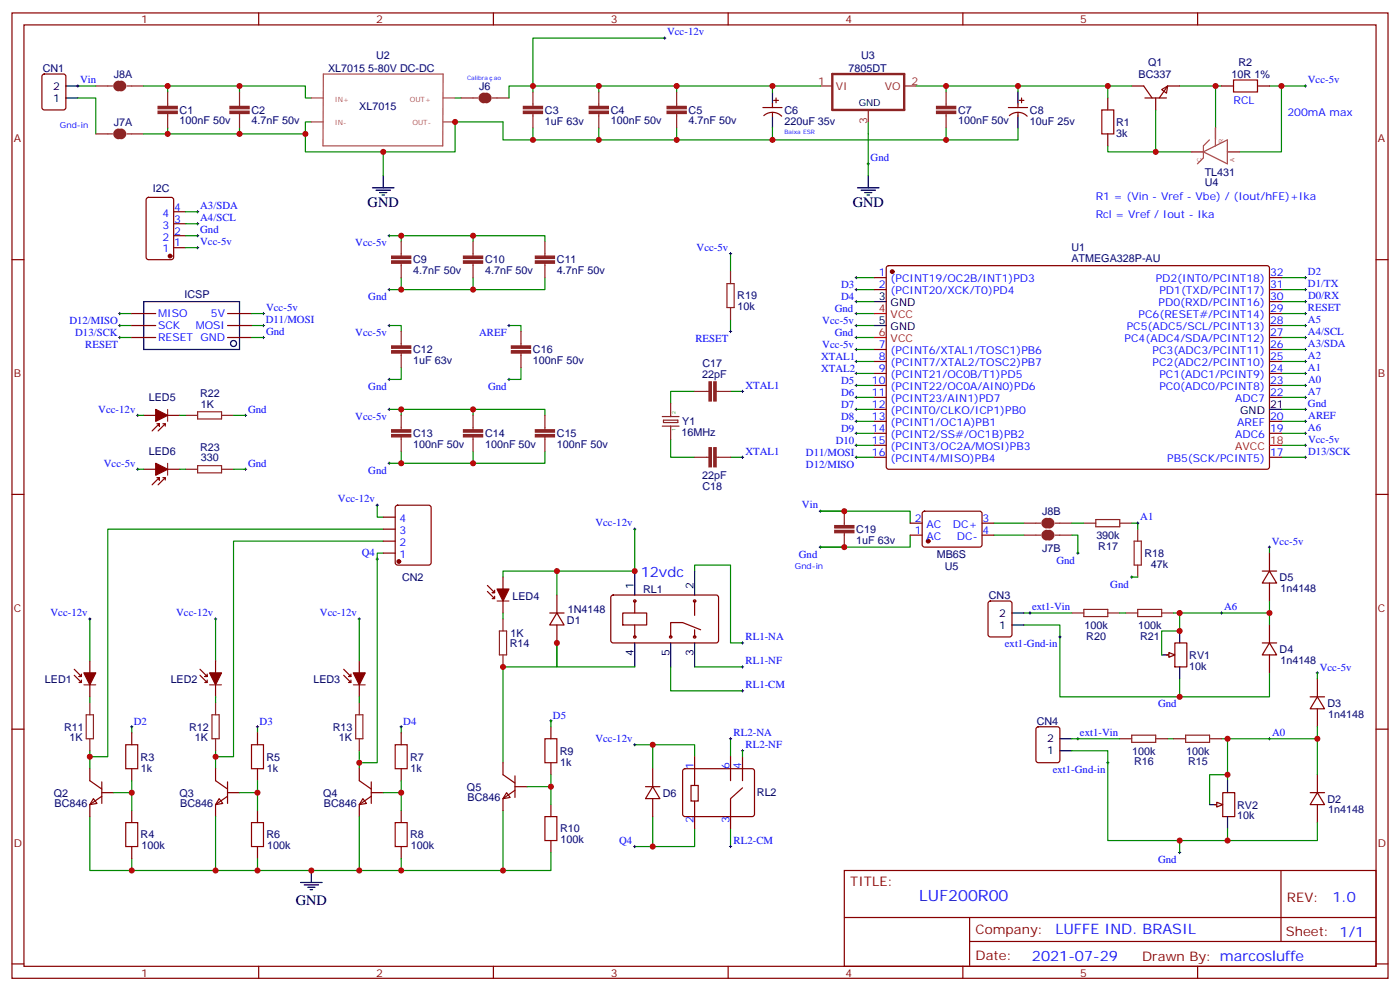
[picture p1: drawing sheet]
<svg xmlns="http://www.w3.org/2000/svg" width="412mm" height="292mm" viewBox="0 0 412 292" stroke-linecap="round" stroke-linejoin="round" font-family="sans-serif">
<g fill="none" stroke="#870000" stroke-width=".35">
<path d="M3.5 3.8h405.4v284.3h-405.4zM7.1 7.3h398.2v277.3h-398.2zM76.2 3.8v3.5M145.3 3.8v3.5M214.5 3.8v3.5M283.6 3.8v3.5M352.8 3.8v3.5M12.6 22l.5-.2h5.6l.6 .4 .1 9.5-.5 .6-5.8 .1-.7-.5-.1-9.4zM224.7 31.7h5.7M225 34.1a3.8 3.8 0 0 1 5.2 .1M227.5 30.6v1.1M227.5 33.1v1"/>
<path d="M227.9 29.6h1.4M228.6 28.9v1.4M297 31.7h5.7M297.3 34.1a3.8 3.8 0 0 1 5.3 .1M299.9 30.6v1.1M299.9 33.1v1M300.2 29.6h1.4M300.9 28.9v1.4M326.3 28.9v3.5M326.3 39.4v3.6M333.4 25.3h3.5l2.5 3.6M337.3 28.9h6.3"/>
<path d="M340.4 28.9v3.5M342.2 26.4l1.8-1.1-.4 2.1zM347.5 25.3h-3.5l-2.5 3.6M359.8 25.3h3.6M370.4 25.3h3.5M3.5 76.5h3.6M261.3 78.5l.5-.3 111.7 .1 .4 .7v58.8l-.7 .4h-111.7l-.4-.7v-58.5zM405.3 76.5h3.6M38.8 99.4h7.1M38.8 95.9h7.1M38.8 92.4h7.1M67 99.4h7.1"/>
<path d="M67 95.9h7.1M67 92.4h7.1M257.5 81.8h3.6M257.5 85.3h3.6M373.9 81.8h3.6M373.9 85.3h3.6M373.9 99.4h3.6M373.9 95.9h3.6M373.9 92.4h3.6M373.9 88.8h3.6M257.5 102.9h3.6M257.5 106.5h3.6"/>
<path d="M257.5 110h3.6M257.5 113.5h3.6M257.5 117.1h3.6M373.9 102.9h3.6M373.9 106.5h3.6M373.9 110h3.6M373.9 113.5h3.6M373.9 117.1h3.6M257.5 120.6h3.6M257.5 124.1h3.6M257.5 127.6h3.6M257.5 131.2h3.6"/>
<path d="M257.5 134.7h3.6M373.9 124.1h3.6M373.9 127.6h3.6M373.9 134.7h3.6M3.5 145.6h3.6M268.1 157.6h3.5M268.1 154.1h3.5M271.9 150.8l.4-.2h16.5l.5 .7-.1 9.4-.6 .4h-16.5l-.5-.7v-9.1zM289.3 157.6h3.5M289.3 154.1h3.5M405.3 145.6h3.6M291.3 177.2l.4-.2h5.7l.6 .5 .1 9.4-.5 .7h-5.9l-.6-.5-.1-9.4z"/>
<path d="M343.6 192.9h1.8M346.1 189.4h3.5v7h-3.5zM3.5 214.8h3.6M405.3 214.8h3.6M248.7 256.4h156.6v28.2h-156.6zM377.3 256.4v20.9M248.7 270.2h156.5M285.6 277.3h119.6M285.6 270.2v14.2M3.5 283.9h3.6M76.2 284.6v3.5M145.3 284.6v3.5"/>
<path d="M214.5 284.6v3.5M283.6 284.6v3.5M352.8 284.6v3.5M405.3 283.9h3.6"/>
</g>
<path d="M34.9 24.6a.71 .71 0 0 0-.7 .7 .71 .71 0 0 0 .7 .7M34.9 38.7a.71 .71 0 0 0-.7 .7 .71 .71 0 0 0 .7 .7M35.6 24.6a.71 .71 0 0 1 .7 .7 .71 .71 0 0 1-.7 .7M35.6 38.7a.71 .71 0 0 1 .7 .7 .71 .71 0 0 1-.7 .7M142.5 28.2a.71 .71 0 0 0-.7 .7 .71 .71 0 0 0 .7 .7M143.2 28.2a.71 .71 0 0 1 .7 .7 .71 .71 0 0 1-.7 .7" fill="none" stroke="#8c2424" stroke-width="1.8"/>
<g fill="none" stroke="#8c2424" stroke-width=".35">
<path d="M28.2 25.3h5M28.2 39.4h5M37.4 25.3h4.9M37.4 39.4h4.9M49.4 27.1v4.2M49.4 33.4v4.3M70.6 27.1v4.2M70.6 33.4v4.3M135.8 28.9h5M145 28.9h4.9M157 27.1v4.2M157 33.4v4.3"/>
<path d="M176.4 27.1v4.2M176.4 33.4v4.3M199.3 27.1v4.2M199.3 33.4v4.3M241.7 25.3h3.5M255.8 32.4v3.5M266.3 25.3h3.6M278.7 27.1v4.2M278.7 33.4v4.3M118.2 71.2v4.2M118.2 77.5v4.3M139.3 71.2v4.2"/>
<path d="M139.3 77.5v4.3M160.5 71.2v4.2M160.5 77.5v4.3M118.2 97.6v4.3M153.5 97.6v4.3M214.1 83.5h2.2v7.1h-2.2zM215.2 80v3.5M215.2 90.6v3.5M118.2 104v4.2M153.5 104v4.2M197.6 118.8v3.9M204.6 115.3h4.2"/>
<path d="M211 115.3h4.2M118.2 122.3v4.3M118.2 128.7v4.2M139.3 122.3v4.3M139.3 128.7v4.2M160.5 122.3v4.3M160.5 128.7v4.2M195.1 122.7h4.9M195.1 125.5h4.9M195.4 123.8h4.3v.7h-4.3zM197.6 125.5v3.9M204.6 134.7h4.2"/>
<path d="M211 134.7h4.2M248.7 150.6v4.2M248.7 156.9v4.2"/>
</g>
<g fill="none" stroke="#008700" stroke-width=".35">
<path d="M195.8 11.2h-38.8v15.9M22.9 28.9h5.3v10.5M22.9 25.3h5.3M42.3 39.4h47.7M42.3 25.3h47.7v3.6h1.7M49.4 25.3v1.8M49.4 37.7v1.7M70.6 25.3v1.8M70.6 37.7v1.7M91.7 35.9h-1.7v8.8h44.1v-8.8h14.1v5.3h151.7v-3.5M134.1 28.9h1.7M157 37.7v3.5"/>
<path d="M176.4 37.7v3.5M176.4 25.3v1.8M199.3 37.7v3.5M199.3 25.3v1.8M227.5 37.7v3.5M227.5 25.3v1.8M241.7 25.3h-91.8v3.6M255.8 35.9v15.9M269.9 25.3h63.5M278.7 37.7v3.5M278.7 25.3v1.8M299.9 25.3v1.8"/>
<path d="M326.3 25.3v3.6M340.4 32.4v12.3M347.5 25.3h12.3M358.1 25.3v12.4M373.9 25.3h3.6M384.5 25.3h-7v19.4h-12.4M112.9 44.7v7.1M326.3 43v1.7h24.7M114.7 69.4h3.5v1.8M118.2 69.4h21.1v1.8M139.3 69.4h21.2v1.8M215.2 74.7v5.3"/>
<path d="M35.3 92.4h3.5M35.3 95.9h3.5M35.3 99.4h3.5M74.1 92.4h3.5M74.1 95.9h3.5M74.1 99.4h3.5M114.7 95.9h3.5v1.7M114.7 85.3h3.5M118.2 81.8v3.5h21.1M139.3 81.8v3.5h21.2v-3.5M149.9 95.9h3.6v1.7M215.2 94.1v3.5"/>
<path d="M252.2 85.3h5.3M252.2 81.8h5.3M252.2 88.8h5.3M252.2 92.4h5.3M252.2 95.9h5.3M252.2 99.4h5.3M377.5 85.3h7M377.5 81.8h7M377.5 88.8h7M377.5 92.4h7M377.5 95.9h7M377.5 99.4h7"/>
<path d="M118.2 108.2v3.6h-3.5M153.5 108.2v3.6h-3.6M204.6 115.3h-7v3.5M215.2 115.3h3.5M252.2 102.9h5.3M252.2 106.5h5.3M252.2 110h5.3M252.2 113.5h5.3M252.2 117.1h5.3M377.5 102.9h7M377.5 106.5h7M377.5 110h7"/>
<path d="M377.5 113.5h7M377.5 117.1h7M114.7 120.6h45.8v1.7M118.2 120.6v1.7M118.2 132.9v3.6M139.3 120.6v1.7M139.3 132.9v3.6M160.5 132.9v3.6h-45.8M197.6 129.4v5.3h7M215.2 134.7h3.5M252.2 134.7h5.3M252.2 124.1h5.3"/>
<path d="M252.2 127.6h5.3M252.2 131.2h5.3M252.2 120.6h5.3M377.5 134.7h7M377.5 124.1h7M377.5 127.6h7M377.5 131.2h7M377.5 120.6h7M248.7 150.6h-7h26.4v3.5M268.1 157.6v3.5h-26.4h7M292.8 157.6h8.8M292.8 154.1h8.8"/>
<path d="M373.9 177v3.6h-26.4M373.9 161.1v1.8M301.6 184.1h10.6v21.1h35.3v-5.2M301.6 180.6h14.1M373.9 198.2v7h-26.4M373.9 180.6v3.5"/>
</g>
<g fill="none" stroke="#000" stroke-width=".35">
<path d="M19.4 28.9h3.5M19.4 25.3h3.5M227.5 27.1v3.5M227.5 34.1v3.6M299.9 27.1v3.5M299.9 34.1v3.6M109.7 55.3h6.4M110.8 56h4.2M111.8 56.7h2.1M112.5 57.4h.7M112.9 51.8v3.5M252.6 55.3h6.3"/>
<path d="M253.6 56h4.3M254.7 56.7h2.1M255.4 57.4h.7M255.8 51.8v3.5M42.3 88.8h28.3v14.1h-28.3zM257.5 88.8h3.6M257.5 95.9h3.6M373.9 120.6h3.6M298.1 184.1h3.5M298.1 180.6h3.5M342.2 192.9h3.5M347.5 185.8v3.6"/>
<path d="M347.5 196.4v3.6"/>
<circle cx="68.8" cy="101.2" r=".88"/>
</g>
<g fill="none" stroke="#000" stroke-width=".29">
<path d="M195.4 11.2h.7M195.8 10.9v.7M22.6 25.3h.7M22.9 25v.7M384.2 25.3h.7M384.5 25v.7M255.4 48.3h.7M255.8 47.9v.7M114.3 69.4h.7M114.7 69.1v.7M214.8 74.7h.7M215.2 74.4v.7"/>
<path d="M34.9 92.4h.7M34.9 95.9h.7M34.9 99.4h.7M35.3 92v.7M35.3 95.5v.7M35.3 99.1v.7M77.3 92.4h.7M77.3 95.9h.7M77.3 99.4h.7M77.6 92v.7M77.6 95.5v.7M77.6 99.1v.7"/>
<path d="M114.3 95.9h.7M114.3 85.3h.7M114.7 84.9v.8M114.7 95.5v.7M149.6 95.9h.7M149.9 95.5v.7M214.8 97.6h.7M215.2 97.3v.7M251.9 92.4h.7M251.9 95.9h.7M251.9 99.4h.7M251.9 85.3h.7"/>
<path d="M251.9 81.8h.7M251.9 88.8h.7M252.2 81.4v.7M252.2 84.9v.8M252.2 88.5v.7M252.2 92v.7M252.2 95.5v.7M252.2 99.1v.7M384.2 92.4h.7M384.2 95.9h.7M384.2 99.4h.7M384.2 85.3h.7"/>
<path d="M384.2 81.8h.7M384.2 88.8h.7M384.5 81.4v.7M384.5 84.9v.8M384.5 88.5v.7M384.5 92v.7M384.5 95.5v.7M384.5 99.1v.7M114.3 111.8h.7M114.7 111.4v.7M149.6 111.8h.7M149.9 111.4v.7"/>
<path d="M218.4 115.3h.7M218.7 114.9v.7M251.9 106.5h.7M251.9 102.9h.7M251.9 117.1h.7M251.9 110h.7M251.9 113.5h.7M252.2 102.6v.7M252.2 106.1v.7M252.2 109.6v.7M252.2 113.2v.7M252.2 116.7v.7"/>
<path d="M384.2 106.5h.7M384.2 102.9h.7M384.2 117.1h.7M384.2 110h.7M384.2 113.5h.7M384.5 102.6v.7M384.5 106.1v.7M384.5 109.6v.7M384.5 113.2v.7M384.5 116.7v.7M114.3 120.6h.7M114.3 136.5h.7"/>
<path d="M114.7 120.2v.7M114.7 136.1v.7M218.4 134.7h.7M218.7 134.3v.7M251.9 134.7h.7M251.9 124.1h.7M251.9 131.2h.7M251.9 127.6h.7M251.9 120.6h.7M252.2 120.2v.7M252.2 123.8v.7M252.2 127.3v.7"/>
<path d="M252.2 130.8v.7M252.2 134.3v.7M384.2 134.7h.7M384.2 124.1h.7M384.2 131.2h.7M384.2 127.6h.7M384.2 120.6h.7M384.5 120.2v.7M384.5 123.8v.7M384.5 127.3v.7M384.5 130.8v.7M384.5 134.3v.7"/>
<path d="M241.3 150.6h.7M241.7 150.2v.7M241.3 161.1h.7M241.7 160.8v.7M311.9 187.6h.7M312.2 187.3v.7M347.1 205.2h.7M347.5 204.9v.7"/>
</g>
<path d="M324.6 32.4h3.5v7h-3.5zM363.4 23.6h7v3.5h-7z" fill="none" stroke="#a10000" stroke-width=".35"/>
<path d="M91.7 28.9h3.5M91.7 35.9h3.5M95.2 21.8h35.3l-.1 21.2h-35.3zM130.5 28.9h3.6M130.5 35.9h3.6M358.1 37.7l-.1 5.3M351 44.7h3.5M354.5 44.7l7-3.5v7.1zM356.2 41.2l-1.7 1.8v3.5l-1.8 1.8M361.5 44.7h3.6" fill="none" stroke="#a64a4a" stroke-width=".35"/>
<g fill="#8c2424" stroke="#8c2424" stroke-width=".35">
<path d="M275.9 32.7h5.6v.7h-5.6z"/>
<path d="M275.9 31.3h5.6v.7h-5.6z"/>
<path d="M154.2 32.7h5.6v.7h-5.6z"/>
<path d="M154.2 31.3h5.6v.7h-5.6z"/>
<path d="M196.5 32.7h5.6v.7h-5.6z"/>
<path d="M196.5 31.3h5.6v.7h-5.6z"/>
<path d="M173.6 32.7h5.6v.7h-5.6z"/>
<path d="M173.6 31.3h5.6v.7h-5.6z"/>
<path d="M67.7 32.7h5.7v.7h-5.7z"/>
<path d="M67.7 31.3h5.7v.7h-5.7z"/>
<path d="M46.6 32.7h5.6v.7h-5.6z"/>
<path d="M46.6 31.3h5.6v.7h-5.6z"/>
<path d="M210.3 131.9h.7v5.6h-.7z"/>
<path d="M208.8 131.9h.7v5.6h-.7z"/>
<path d="M210.3 112.5h.7v5.6h-.7z"/>
<path d="M208.8 112.5h.7v5.6h-.7z"/>
<path d="M150.6 103.3h5.7v.7h-5.7z"/>
<path d="M150.6 101.9h5.7v.7h-5.7z"/>
<path d="M157.7 76.8h5.6v.7h-5.6z"/>
<path d="M157.7 75.4h5.6v.7h-5.6z"/>
<path d="M136.5 76.8h5.7v.7h-5.7z"/>
<path d="M136.5 75.4h5.7v.7h-5.7z"/>
<path d="M115.4 76.8h5.6v.7h-5.6z"/>
<path d="M115.4 75.4h5.6v.7h-5.6z"/>
<path d="M157.7 128h5.6v.7h-5.6z"/>
<path d="M157.7 126.6h5.6v.7h-5.6z"/>
<path d="M136.5 128h5.7v.7h-5.7z"/>
<path d="M136.5 126.6h5.7v.7h-5.7z"/>
<path d="M115.4 128h5.6v.7h-5.6z"/>
<path d="M115.4 126.6h5.6v.7h-5.6z"/>
<path d="M115.4 103.3h5.6v.7h-5.6z"/>
<path d="M115.4 101.9h5.6v.7h-5.6z"/>
<path d="M245.9 154.8h5.6v.7h-5.6z"/>
<path d="M245.9 156.2h5.6v.7h-5.6z"/>
</g>
<path d="M245.2 21.8h21.1v10.6h-21.1z" fill="none" stroke="#8c2424" stroke-width=".71"/>
<g fill="#870000" stroke="#870000" stroke-width=".35">
<circle cx="262.8" cy="80" r=".53"/>
<circle cx="273.4" cy="159.4" r=".53"/>
</g>
<path d="M257.5 92.4h3.6M257.5 99.4h3.6M373.9 131.2h3.6" fill="none" stroke="#f00" stroke-width=".35"/>
<path d="M344.3 192.2l1.8 .7-1.8 .7z" fill="#f0f0f0" stroke="#870000" stroke-width=".35"/>
<g fill="none" stroke="#8c2424" stroke-width=".35">
<path d="M319.3 179.5h7v2.1h-7zM335.1 179.5h7.1v2.1h-7.1zM147.1 185.8h2.1v7.1h-2.1zM148.2 182.3v3.5M148.2 192.9v3.5M315.7 180.6h3.6M326.3 180.6h3.5M331.6 180.6h3.5M342.2 180.6h3.5M25.4 210.5h2.1v7.1h-2.1zM26.5 207v3.5M26.5 217.6v3.5"/>
<path d="M62.4 210.5h2.2v7.1h-2.2zM63.5 207v3.5M63.5 217.6v3.5M104.8 210.5h2.1v7.1h-2.1zM105.8 207v3.5M105.8 217.6v3.5M329.8 217.6h3.6M333.4 216.5h7v2.2h-7zM340.4 217.6h3.6M345.7 217.6h3.5M349.2 216.5h7.1v2.2h-7.1zM356.3 217.6h3.5"/>
</g>
<g fill="none" stroke="#008700" stroke-width=".35">
<path d="M111.1 148.8v3.5h1.8M112.9 155.9h-81.2v67h-5.2M112.9 159.4h-44.1v63.5h-5.3M187 155.9v12.3h-23M112.9 162.9h-1.8v61.7h-5.3M148.2 170v-1.8h15.8v7.1M204.6 168.2v-1.8h10.6v23h3.5M26.5 182.3v12.4M63.5 182.3v12.4M105.8 182.3v12.4M148.2 180.6v1.7M187 196.4h-23v-7v7h-15.8v28.2"/>
<path d="M197.6 196.4v7.1h21.1M204.6 196.4h14.1M329.8 180.6h1.8M345.7 180.6h1.8v5.2h-5.3v7.1M26.5 205.2v1.8M38.8 214.1v1.7M63.5 205.2v1.8M75.8 214.1v1.7M105.8 205.2v1.8M118.2 214.1v1.7M162.3 212.3v1.8M187 219.4h5.3"/>
<path d="M215.2 217.6v5.3M344 217.6h1.7M359.8 217.6h1.8v12.3M26.5 221.1v5.3M38.8 229.9v3.6h-5.3M38.8 233.5v5.3M63.5 221.1v5.3M75.8 229.9v3.6h-5.2M75.8 233.5v5.3M105.8 221.1v5.3M118.2 229.9v3.6h-5.3M118.2 233.5v5.3"/>
<path d="M148.2 238.8v17.6M162.3 228.2v3.5h-7.1M162.3 231.7v5.3M204.6 222.9v-3.5h-12.3v7M361.6 228.2h-5.3v8.8M26.5 240.5v15.9h12.3v-3.5M63.5 240.5v15.9M75.8 252.9v3.5M105.8 240.5v15.9M118.2 252.9v3.5M162.3 251.1v5.3h-123.5M187 249.3h5.3"/>
<path d="M192.3 240.5v8.8h12.3v-5.2M215.2 244.1v5.2"/>
</g>
<g fill="none" stroke="#000" stroke-width=".29">
<path d="M110.8 148.8h.7M111.1 148.4v.8M186.6 155.9h.7M187 155.5v.7M110.8 164.7h.7M111.1 164.3v.7M373.6 161.1h.7M373.9 160.8v.7M26.1 182.3h.7M26.5 182v.7M63.1 182.3h.8M63.5 182v.7"/>
<path d="M105.5 182.3h.7M105.8 182v.7M218.4 189.4h.7M218.4 196.4h.7M218.7 189v.7M218.7 196.1v.7M303 180.6h.7M303.4 180.2v.7M359.5 180.6h.7M359.8 180.2v.7M387.7 198.2h.7M388.1 197.8v.7"/>
<path d="M38.5 214.1h.7M38.8 213.7v.7M75.5 214.1h.7M75.8 213.7v.7M117.8 214.1h.7M118.2 213.7v.7M161.9 212.3h.7M162.3 211.9v.8M186.6 219.4h.7M187 219v.7M214.8 217.6h.7M215.2 217.2v.7"/>
<path d="M218.4 203.5h.7M218.7 203.1v.7M317.1 217.6h.8M317.5 217.2v.7M373.6 217.6h.7M373.9 217.2v.7M186.6 249.3h.7M187 249v.7M214.8 249.3h.7M215.2 249v.7"/>
</g>
<g fill="none" stroke="#870000" stroke-width=".35">
<path d="M112.9 159.4h3.5M112.9 155.9h3.5M112.9 152.3h3.5M116.7 149l.4-.2h9.2l.6 .4 .1 16.5-.5 .7h-9.4l-.6-.4-.1-16.5zM112.9 162.9h3.5M164 175.3v5.3M180.2 175.5l.4-.2h30.6l.5 .7-.1 12.9-.6 .5-30.7-.1-.4-.6v-12.7zM187 177v3.6M204.6 177v4.3M371.8 168.2h4.3M373.9 168.2l2.2 3.5h-4.3zM373.9 162.9v5.3"/>
<path d="M373.9 171.7v5.3M161.9 180.6h4.3M164 180.6l2.2 3.5h-4.3zM164 184.1v5.3M183.4 180.6h7.1v3.5h-7.1zM187 184.1v3.5M204.6 185.5v2.1M206.4 185.5l-5.3-2.1h-3.5v4.2M371.8 189.4h4.3M373.9 189.4l2.2 3.5h-4.3zM373.9 184.1v5.3M373.9 192.9v5.3"/>
<path d="M388.1 200v5.2M38.8 215.8v3.6M75.8 215.8v3.6M118.2 215.8v3.6M162.3 214.1v3.5M385.9 205.2h4.3M388.1 205.2l2.1 3.6h-4.3zM388.1 208.8v5.3M26.5 226.4v3.5l3.5 2.5M27.5 235.2l1.1 1.4-2.1 .4zM30 234.5l-3.5 2.5v3.5M30 233.5h3.5"/>
<path d="M30 230.3v6.3M38.8 226.4v3.5M38.8 238.8v3.5M63.5 226.4v3.5l3.5 2.5M64.6 235.2l1 1.4-2.1 .4zM67 233.5h3.6M67 234.5l-3.5 2.5v3.5M67 230.3v6.3M75.8 226.4v3.5M75.8 238.8v3.5M105.8 226.4v3.5l3.6 2.5M106.9 235.2l1 1.4-2.1 .4z"/>
<path d="M109.4 233.5h3.5M109.4 234.5l-3.6 2.5v3.5M109.4 230.3v6.3M118.2 226.4v3.5M118.2 238.8v3.5M148.2 224.6v3.6l3.5 2.4M149.2 233.5l1.1 1.4-2.1 .3zM151.7 231.7h3.5M151.7 232.8l-3.5 2.4v3.6M151.7 228.5v6.4M162.3 224.6v3.6M162.3 237v3.5"/>
<path d="M190.1 231.7h4.3M192.3 231.7l2.1 3.5h-4.3zM192.3 226.4v5.3M192.3 235.2v5.3M201.3 226.6l.5-.2 20 .1 .4 .6v13l-.7 .4h-20l-.4-.7v-12.7zM203.6 231.4h2.1v4.5h-2.1zM204.6 222.9v8.5M204.6 235.9v8.2M215.2 222.9v7M218.7 232.1l-3.5 3.1v8.9M218.7 222.9v7M357.7 237h1.8"/>
<path d="M360.2 233.5h3.5v7h-3.5zM385.9 233.5h4.3M388.1 233.5l2.1 3.5h-4.3zM388.1 228.2v5.3M388.1 237v5.3M38.8 249.3v3.6M75.8 249.3v3.6M118.2 249.3v3.6M162.3 247.6v3.5"/>
<circle cx="187" cy="177" r=".35"/>
<circle cx="204.6" cy="177" r=".35"/>
<circle cx="187" cy="187.6" r=".35"/>
<circle cx="197.6" cy="187.6" r=".35"/>
<circle cx="204.6" cy="187.6" r=".35"/>
</g>
<circle cx="117.5" cy="165.4" r=".53" fill="#870000" stroke="#870000" stroke-width=".35"/>
<g fill="none" stroke="#000" stroke-width=".35">
<path d="M187 168.2v7.1M204.6 168.2v7.1M187 189.4v7M197.6 189.4v7M204.6 189.4v7M356.3 237h3.5M361.6 229.9v3.6M88.5 259.9h6.4M91.7 256.4v3.5M361.6 240.5v3.6M89.6 260.6h4.2M90.7 261.3h2.1"/>
<path d="M91.4 262h.7"/>
</g>
<path d="M37 219.4h3.6v7h-3.6zM74.1 219.4h3.5v7h-3.5zM116.4 219.4h3.5v7h-3.5zM160.5 217.6h3.5v7h-3.5zM37 242.3h3.6v7h-3.6zM74.1 242.3h3.5v7h-3.5zM116.4 242.3h3.5v7h-3.5zM160.5 240.5h3.5v7.1h-3.5z" fill="none" stroke="#a10000" stroke-width=".35"/>
<g fill="#850000" stroke="#850000" stroke-width=".35">
<path d="M24.7 198.2h3.5l-1.7 3.5z"/>
<path d="M61.7 198.2h3.6l-1.8 3.5z"/>
<path d="M104.1 198.2h3.5l-1.8 3.5z"/>
<path d="M146.4 173.5h3.5l-1.7 3.5z"/>
</g>
<g fill="none" stroke="#850000" stroke-width=".35">
<path d="M143.6 174.2l2.1 2.1h-.7M143.6 172.4l2.1 2.2h-.7h.7v-.8M145.7 175.6v.7M148.2 170v3.5M148.2 177v3.6M21.9 198.9l2.1 2.1h-.7M21.9 197.1l2.1 2.1h-.7h.7v-.7M26.5 194.7v3.5M58.9 198.9l2.1 2.1h-.7M58.9 197.1l2.1 2.1h-.7h.7v-.7M63.5 194.7v3.5M101.2 198.9l2.2 2.1h-.7"/>
<path d="M101.2 197.1l2.2 2.1h-.7h.7v-.7M105.8 194.7v3.5M24 200.3v.7M26.5 201.7v3.5M61 200.3v.7M63.5 201.7v3.5M103.4 200.3v.7M105.8 201.7v3.5"/>
</g>
<path d="M146.4 177h3.5M24.7 201.7h3.5M61.7 201.7h3.6M104.1 201.7h3.5" fill="none" stroke="#850000" stroke-width=".29"/>
<path d="M358.4 236.3l1.8 .7-1.8 .7z" fill="#f0f0f0" stroke="#870000" stroke-width=".35"/>
<g fill="none" stroke="#000" stroke-width=".29">
<path d="M57.9 73h.7M57.9 69.4h.7M57.9 62.4h.7M57.9 65.9h.7M58.2 62v.7M58.2 65.5v.8M58.2 69.1v.7M58.2 72.6v.7M40.2 138.2h.7M40.2 122.3h.7M40.6 122v.7M40.6 137.9v.7"/>
<path d="M72 138.2h.7M72 122.3h.7M72.3 122v.7M72.3 137.9v.7M334.8 154.1h.7M335.1 153.7v.7M317.1 162.9h.8M317.5 162.6v.7M333 170h.7M333.4 169.6v.7M218.4 221.1h.7M218.7 220.8v.7"/>
<path d="M326 224.6h.7M326.3 224.3v.7M347.1 251.1h.7M347.5 250.8v.7"/>
</g>
<path d="M43.3 58.3l.4-.2h6.7l.7 .5 .1 17.2-.5 .6-7 .1-.6-.5-.1-17.2zM51.2 73h3.5M51.2 69.4h3.5M51.2 65.9h3.5M51.2 62.4h3.5M305.4 214.3l.5-.2h5.6l.7 .4v9.4l-.5 .7h-5.8l-.7-.4v-9.4z" fill="none" stroke="#870000" stroke-width=".35"/>
<path d="M312.2 217.6h3.5M312.2 221.1h3.5" fill="none" stroke="#000" stroke-width=".35"/>
<g fill="none" stroke="#008700" stroke-width=".35">
<path d="M54.7 62.4h3.5M54.7 65.9h3.5M54.7 69.4h3.5M54.7 73h3.5M40.6 138.2h1.7M40.6 122.3h1.7M52.9 138.2h1.8M52.9 122.3h1.8M68.8 138.2h3.5M68.8 122.3h3.5M315.7 157.6h1.8v5.3M315.7 154.1h3.6"/>
<path d="M333.4 154.1h1.7v1.8M333.4 170h1.7M388.1 198.2v1.8M315.7 217.6h14.1M388.1 214.1v3.5h-26.5M388.1 217.6v10.6M218.7 221.1v1.8M315.7 221.1h10.6v26.5h35.3v-3.5M347.5 247.6v3.5M388.1 242.3v5.3h-26.5"/>
</g>
<path d="M308.3 153.4a.71 .71 0 0 0-.7 .7 .71 .71 0 0 0 .7 .7M308.3 156.9a.71 .71 0 0 0-.7 .7 .71 .71 0 0 0 .7 .7M309 153.4a.71 .71 0 0 1 .7 .7 .71 .71 0 0 1-.7 .7M309 156.9a.71 .71 0 0 1 .7 .7 .71 .71 0 0 1-.7 .7" fill="none" stroke="#8c2424" stroke-width="1.8"/>
<g fill="none" stroke="#8c2424" stroke-width=".35">
<path d="M54.7 122.3h3.5M54.7 138.2h3.5M58.2 121.3h7.1v2.1h-7.1zM58.2 137.2h7.1v2.1h-7.1zM65.3 122.3h3.5M65.3 138.2h3.5M301.6 154.1h5M301.6 157.6h5M310.8 154.1h4.9M310.8 157.6h4.9M319.3 154.1h3.5M322.8 153h7v2.2h-7z"/>
<path d="M329.8 154.1h3.6M334.1 159.4h2.1v7h-2.1zM335.1 155.9v3.5M335.1 166.4v3.6"/>
</g>
<circle cx="50.1" cy="75.4" r=".53" fill="#870000" stroke="#870000" stroke-width=".35"/>
<g fill="#850000" stroke="#850000" stroke-width=".35">
<path d="M45.9 120.6l3.5 1.7-3.5 1.8z"/>
<path d="M45.9 136.5l3.5 1.7-3.5 1.8z"/>
</g>
<path d="M42.3 122.3h3.6M42.3 138.2h3.6M46.2 124.8h.7v.7v-.7l-2.1 2.1M48 124.8h.7M48.7 125.5v-.7l-2.1 2.1M49.4 122.3h3.5M49.4 138.2h3.5M46.2 140.7h.7v.7v-.7l-2.1 2.1M48 140.7h.7M48.7 141.4v-.7l-2.1 2.1" fill="none" stroke="#850000" stroke-width=".35"/>
<path d="M49.4 120.6v3.5M49.4 136.5v3.5" fill="none" stroke="#850000" stroke-width=".29"/>
<g fill="#c00">
<circle cx="134.1" cy="35.9" r=".88"/>
<circle cx="157" cy="25.3" r=".88"/>
<circle cx="326.3" cy="25.3" r=".88"/>
<circle cx="377.5" cy="25.3" r=".88"/>
<circle cx="157" cy="41.2" r=".88"/>
<circle cx="176.4" cy="41.2" r=".88"/>
<circle cx="199.3" cy="41.2" r=".88"/>
<circle cx="227.5" cy="41.2" r=".88"/>
<circle cx="278.7" cy="41.2" r=".88"/>
<circle cx="358.1" cy="25.3" r=".88"/>
<circle cx="340.4" cy="44.7" r=".88"/>
<circle cx="278.7" cy="25.3" r=".88"/>
<circle cx="299.9" cy="25.3" r=".88"/>
<circle cx="227.5" cy="25.3" r=".88"/>
<circle cx="49.4" cy="39.4" r=".88"/>
<circle cx="70.6" cy="39.4" r=".88"/>
<circle cx="90" cy="39.4" r=".88"/>
<circle cx="49.4" cy="25.3" r=".88"/>
<circle cx="70.6" cy="25.3" r=".88"/>
<circle cx="112.9" cy="44.7" r=".88"/>
<circle cx="176.4" cy="25.3" r=".88"/>
<circle cx="199.3" cy="25.3" r=".88"/>
<circle cx="118.2" cy="85.3" r=".88"/>
<circle cx="139.3" cy="85.3" r=".88"/>
<circle cx="139.3" cy="69.4" r=".88"/>
<circle cx="118.2" cy="69.4" r=".88"/>
<circle cx="139.3" cy="136.5" r=".88"/>
<circle cx="118.2" cy="136.5" r=".88"/>
<circle cx="139.3" cy="120.6" r=".88"/>
<circle cx="118.2" cy="120.6" r=".88"/>
<circle cx="248.7" cy="150.6" r=".88"/>
<circle cx="248.7" cy="161.1" r=".88"/>
<circle cx="347.5" cy="180.6" r=".88"/>
<circle cx="373.9" cy="180.6" r=".88"/>
<circle cx="192.3" cy="219.4" r=".88"/>
<circle cx="192.3" cy="249.3" r=".88"/>
<circle cx="164" cy="189.4" r=".88"/>
<circle cx="148.2" cy="256.4" r=".88"/>
<circle cx="91.7" cy="256.4" r=".88"/>
<circle cx="63.5" cy="256.4" r=".88"/>
<circle cx="75.8" cy="256.4" r=".88"/>
<circle cx="105.8" cy="256.4" r=".88"/>
<circle cx="118.2" cy="256.4" r=".88"/>
<circle cx="38.8" cy="256.4" r=".88"/>
<circle cx="187" cy="168.2" r=".88"/>
<circle cx="148.2" cy="196.4" r=".88"/>
<circle cx="164" cy="168.2" r=".88"/>
<circle cx="26.5" cy="222.9" r=".88"/>
<circle cx="63.5" cy="222.9" r=".88"/>
<circle cx="105.8" cy="224.6" r=".88"/>
<circle cx="38.8" cy="233.5" r=".88"/>
<circle cx="75.8" cy="233.5" r=".88"/>
<circle cx="162.3" cy="231.7" r=".88"/>
<circle cx="118.2" cy="233.5" r=".88"/>
<circle cx="361.6" cy="228.2" r=".88"/>
<circle cx="347.5" cy="247.6" r=".88"/>
<circle cx="388.1" cy="217.6" r=".88"/>
<circle cx="361.6" cy="247.6" r=".88"/>
<circle cx="361.6" cy="217.6" r=".88"/>
<circle cx="347.5" cy="185.8" r=".88"/>
<circle cx="347.5" cy="205.2" r=".88"/>
</g>
<text font-size="4.6" fill="#00f" x="270.8" y="265.4">LUF200R00</text>
<g font-size="4.2">
<text x="108.3" y="61">GND</text>
<text x="251.2" y="61">GND</text>
<text x="87.2" y="266.6">GND</text>
</g>
<g font-size="4.2" fill="#00f">
<text x="188.7" y="170">12vdc</text>
<text x="392.5" y="265.7">1.0</text>
<text x="310.9" y="275.2">LUFFE IND. BRASIL</text>
<text x="304" y="283">2021-07-29</text>
</g>
<g font-size="3.9" fill="#800">
<text x="250.5" y="261">TITLE:</text>
<text x="379.1" y="265.7">REV:</text>
<text x="287.4" y="275.2">Company:</text>
<text x="378.7" y="275.8">Sheet: 1/1</text>
<text x="287.4" y="282.9">Date:</text>
<text x="336.4" y="282.9">Drawn By: marcosluffe</text>
</g>
<g font-size="3.2" fill="#800">
<text x="41.6" y="6.8">1</text>
<text x="110.8" y="6.8">2</text>
<text x="179.9" y="6.8">3</text>
<text x="249.1" y="6.8">4</text>
<text x="318.2" y="6.8">5</text>
<text x="4.1" y="41.9">A</text>
<text x="405.9" y="41.9">A</text>
<text x="4.1" y="111.1">B</text>
<text x="405.9" y="111.1">B</text>
<text x="4.1" y="180.2">C</text>
<text x="405.9" y="180.2">C</text>
<text x="4.1" y="249.3">D</text>
<text x="405.9" y="249.3">D</text>
<text x="41.6" y="287.6">1</text>
<text x="110.8" y="287.6">2</text>
<text x="179.9" y="287.6">3</text>
<text x="249.1" y="287.6">4</text>
<text x="318.2" y="287.6">5</text>
</g>
<g font-size="3.2" fill="#00f">
<text x="196.5" y="10.3">Vcc-12v</text>
<text x="23.6" y="24.4">Vin</text>
<text x="385.2" y="24.4">Vcc-5v</text>
<text x="363.4" y="30.6">RCL</text>
<text x="379.2" y="34.1">200mA max</text>
<text x="256.5" y="47.4">Gnd</text>
<text x="322.8" y="58.8">R1 = (Vin - Vref - Vbe) / (Iout/hFE)+Ika</text>
<text x="47.8" y="63.8">4</text>
<text x="51.3" y="65.5">3</text>
<text x="51.3" y="62">4</text>
<text x="59" y="61.6">A3/SDA</text>
<text x="59" y="65.1">A4/SCL</text>
<text x="322.8" y="64.1">Rcl = Vref / Iout - Ika</text>
<text x="47.8" y="70.8">2</text>
<text x="47.8" y="67.3">3</text>
<text x="51.3" y="69.1">2</text>
<text x="59" y="68.6">Gnd</text>
<text x="47.8" y="74.4">1</text>
<text x="51.3" y="72.6">1</text>
<text x="59" y="72.1">Vcc-5v</text>
<text x="104.6" y="72.5">Vcc-5v</text>
<text x="205.2" y="74.1">Vcc-5v</text>
<text x="258.9" y="81.4">1</text>
<text x="262.4" y="83.2">(PCINT19/OC2B/INT1)PD3</text>
<text x="340.4" y="83.2">PD2(INT0/PCINT18)</text>
<text x="374.1" y="81.4">32</text>
<text x="385.3" y="81">D2</text>
<text x="108.5" y="88.4">Gnd</text>
<text x="247.8" y="88.4">D4</text>
<text x="247.8" y="84.9">D3</text>
<text x="258.9" y="84.9">2</text>
<text x="262.4" y="86.7">(PCINT20/XCK/T0)PD4</text>
<text x="341.5" y="86.7">PD1(TXD/PCINT17)</text>
<text x="374.1" y="88.5">30</text>
<text x="374.1" y="84.9">31</text>
<text x="385.3" y="84.5">D1/TX</text>
<text x="385.3" y="88">D0/RX</text>
<text x="20.4" y="95.5">D12/MISO</text>
<text x="46.6" y="93.4">MISO</text>
<text x="62.1" y="93.4">5V</text>
<text x="78.3" y="95">D11/MOSI</text>
<text x="78.4" y="91.5">Vcc-5v</text>
<text x="242.2" y="95.5">Vcc-5v</text>
<text x="245.9" y="91.9">Gnd</text>
<text x="335.4" y="93.8">PC6(RESET#/PCINT14)</text>
<text x="341.3" y="90.2">PD0(RXD/PCINT16)</text>
<text x="374.1" y="95.5">28</text>
<text x="374.1" y="92">29</text>
<text x="385.3" y="91.5">RESET</text>
<text x="385.3" y="95.1">A5</text>
<text x="22.1" y="99">D13/SCK</text>
<text x="46.6" y="100.5">RESET GND</text>
<text x="46.6" y="96.9">SCK</text>
<text x="57.6" y="96.9">MOSI</text>
<text x="78.4" y="98.6">Gnd</text>
<text x="104.6" y="99">Vcc-5v</text>
<text x="141.2" y="98.9">AREF</text>
<text x="204.9" y="100.7">RESET</text>
<text x="245.9" y="99">Gnd</text>
<text x="331.3" y="100.8">PC4(ADC4/SDA/PCINT12)</text>
<text x="331.9" y="97.3">PC5(ADC5/SCL/PCINT13)</text>
<text x="374.1" y="99.1">27</text>
<text x="385.3" y="98.6">A4/SCL</text>
<text x="25.1" y="102.5">RESET</text>
<text x="241.8" y="106">XTAL1</text>
<text x="242.2" y="102.5">Vcc-5v</text>
<text x="258.9" y="102.6">7</text>
<text x="258.9" y="106.1">8</text>
<text x="262.4" y="104.4">(PCINT6/XTAL1/TOSC1)PB6</text>
<text x="262.4" y="107.9">(PCINT7/XTAL2/TOSC2)PB7</text>
<text x="339.5" y="107.9">PC2(ADC2/PCINT10)</text>
<text x="339.5" y="104.4">PC3(ADC3/PCINT11)</text>
<text x="374.1" y="106.1">25</text>
<text x="374.1" y="102.6">26</text>
<text x="385.3" y="102.1">A3/SDA</text>
<text x="385.3" y="105.7">A2</text>
<text x="241.9" y="109.6">XTAL2</text>
<text x="247.8" y="113.1">D5</text>
<text x="256.8" y="113.2">10</text>
<text x="258.9" y="109.6">9</text>
<text x="262.4" y="111.4">(PCINT21/OC0B/T1)PD5</text>
<text x="341.5" y="111.4">PC1(ADC1/PCINT9)</text>
<text x="374.1" y="113.2">23</text>
<text x="374.1" y="109.6">24</text>
<text x="385.3" y="109.2">A1</text>
<text x="385.3" y="112.7">A0</text>
<text x="108.5" y="114.9">Gnd</text>
<text x="143.8" y="114.8">Gnd</text>
<text x="219.6" y="114.5">XTAL1</text>
<text x="247.8" y="116.6">D6</text>
<text x="256.8" y="116.7">11</text>
<text x="262.4" y="114.9">(PCINT22/OC0A/AIN0)PD6</text>
<text x="262.4" y="118.5">(PCINT23/AIN1)PD7</text>
<text x="341.5" y="114.9">PC0(ADC0/PCINT8)</text>
<text x="363.8" y="118.5">ADC7</text>
<text x="374.1" y="116.7">22</text>
<text x="385.3" y="116.2">A7</text>
<text x="385.3" y="119.8">Gnd</text>
<text x="29" y="121.7">Vcc-12v</text>
<text x="73.1" y="121.5">Gnd</text>
<text x="104.6" y="123.7">Vcc-5v</text>
<text x="247.8" y="123.7">D8</text>
<text x="247.8" y="120.2">D7</text>
<text x="256.8" y="120.2">12</text>
<text x="256.8" y="123.8">13</text>
<text x="262.4" y="122">(PCINT0/CLKO/ICP1)PB0</text>
<text x="262.4" y="125.5">(PCINT1/OC1A)PB1</text>
<text x="364.4" y="125.5">AREF</text>
<text x="374.1" y="123.8">20</text>
<text x="385.4" y="123.3">AREF</text>
<text x="246.2" y="130.7">D10</text>
<text x="247.8" y="127.2">D9</text>
<text x="256.8" y="127.3">14</text>
<text x="256.8" y="130.8">15</text>
<text x="262.4" y="129">(PCINT2/SS#/OC1B)PB2</text>
<text x="363.8" y="129">ADC6</text>
<text x="374.1" y="127.3">19</text>
<text x="385.3" y="126.8">A6</text>
<text x="385.3" y="130.3">Vcc-5v</text>
<text x="30.6" y="137.6">Vcc-5v</text>
<text x="73.1" y="137.4">Gnd</text>
<text x="219.6" y="133.9">XTAL1</text>
<text x="237.4" y="137.8">D12/MISO</text>
<text x="237.4" y="134.3">D11/MOSI</text>
<text x="256.8" y="134.3">16</text>
<text x="262.4" y="132.6">(PCINT3/OC2A/MOSI)PB3</text>
<text x="262.4" y="136.1">(PCINT4/MISO)PB4</text>
<text x="343.8" y="136.1">PB5(SCK/PCINT5)</text>
<text x="374.1" y="134.3">17</text>
<text x="385.3" y="133.9">D13/SCK</text>
<text x="108.5" y="139.6">Gnd</text>
<text x="99.5" y="147.9">Vcc-12v</text>
<text x="236.2" y="149.7">Vin</text>
<text x="117.7" y="153.7">4</text>
<text x="175.4" y="155">Vcc-12v</text>
<text x="269.4" y="153.7">2</text>
<text x="272.9" y="155.5">AC</text>
<text x="280.7" y="155.5">DC+</text>
<text x="289.5" y="153.7">3</text>
<text x="335.9" y="153.3">A1</text>
<text x="117.7" y="160.8">2</text>
<text x="117.7" y="157.3">3</text>
<text x="269.4" y="157.3">1</text>
<text x="272.9" y="159">AC</text>
<text x="281.9" y="159">DC-</text>
<text x="289.5" y="157.3">4</text>
<text x="374.6" y="160.5">Vcc-5v</text>
<text x="106.5" y="163.8">Q4</text>
<text x="117.7" y="164.3">1</text>
<text x="235.3" y="164.3">Gnd</text>
<text x="311.2" y="166">Gnd</text>
<text x="327" y="173.1">Gnd</text>
<text x="304" y="179.8">ext1-Vin</text>
<text x="360.6" y="179.7">A6</text>
<text x="14.9" y="181.4">Vcc-12v</text>
<text x="51.9" y="181.4">Vcc-12v</text>
<text x="94.2" y="181.4">Vcc-12v</text>
<text x="219.6" y="188.6">RL1-NA</text>
<text x="296" y="190.6">ext1-Gnd-in</text>
<text x="219.6" y="195.7">RL1-NF</text>
<text x="388.8" y="197.5">Vcc-5v</text>
<text x="219.6" y="202.7">RL1-CM</text>
<text x="341.2" y="208.3">Gnd</text>
<text x="39.4" y="213.5">D2</text>
<text x="76.5" y="213.5">D3</text>
<text x="118.8" y="213.5">D4</text>
<text x="162.9" y="211.7">D5</text>
<text x="175.4" y="218.5">Vcc-12v</text>
<text x="216.1" y="216.9">RL2-NA</text>
<text x="219.6" y="220.4">RL2-NF</text>
<text x="318.1" y="216.8">ext1-Vin</text>
<text x="374.7" y="216.8">A0</text>
<text x="204.3" y="226.4" transform="rotate(-90 204.3 226.4)">1</text>
<text x="214.8" y="226.4" transform="rotate(-90 214.8 226.4)">6</text>
<text x="218.4" y="226.4" transform="rotate(-90 218.4 226.4)">4</text>
<text x="310.1" y="227.7">ext1-Gnd-in</text>
<text x="204.3" y="242.5" transform="rotate(-90 204.3 242.5)">2</text>
<text x="214.8" y="242.5" transform="rotate(-90 214.8 242.5)">3</text>
<text x="182.4" y="248.5">Q4</text>
<text x="216.1" y="248.6">RL2-CM</text>
<text x="341.2" y="254.2">Gnd</text>
</g>
<g font-size="3.2" fill="#000080">
<text x="110.8" y="17.5">U2</text>
<text x="253.7" y="17.4">U3</text>
<text x="12.6" y="21.2">CN1</text>
<text x="33.5" y="22.9">J8A</text>
<text x="96.7" y="21.2">XL7015 5-80V DC-DC</text>
<text x="249.9" y="21.2">7805DT</text>
<text x="335.4" y="22.9">BC337</text>
<text x="338.2" y="19.4">Q1</text>
<text x="362.8" y="22.9">10R 1%</text>
<text x="364.8" y="19.4">R2</text>
<text x="141.1" y="26.5">J6</text>
<text x="52.9" y="33.4">C1</text>
<text x="74.1" y="33.4">C2</text>
<text x="105.8" y="32.4">XL7015</text>
<text x="160.5" y="33.5">C3</text>
<text x="179.9" y="33.4">C4</text>
<text x="202.8" y="33.4">C5</text>
<text x="231.1" y="33.5">C6</text>
<text x="282.2" y="33.4">C7</text>
<text x="303.4" y="33.5">C8</text>
<text x="33.5" y="37.1">J7A</text>
<text x="52.9" y="36.6">100nF 50v</text>
<text x="74.1" y="36.6">4.7nF 50v</text>
<text x="160.5" y="36.7">1uF 63v</text>
<text x="179.9" y="36.6">100nF 50v</text>
<text x="202.8" y="36.6">4.7nF 50v</text>
<text x="231.1" y="36.7">220uF 35v</text>
<text x="282.2" y="36.6">100nF 50v</text>
<text x="303.4" y="36.7">10uF 25v</text>
<text x="328.8" y="40.3">3k</text>
<text x="328.8" y="37">R1</text>
<text x="354.9" y="51.8">TL431</text>
<text x="45" y="56.4">I2C</text>
<text x="354.9" y="54.9">U4</text>
<text x="121.7" y="77.5">C9</text>
<text x="142.9" y="77.5">C10</text>
<text x="164" y="77.5">C11</text>
<text x="315.6" y="77.1">ATMEGA328P-AU</text>
<text x="315.6" y="74">U1</text>
<text x="121.7" y="80.7">4.7nF 50v</text>
<text x="142.9" y="80.7">4.7nF 50v</text>
<text x="164" y="80.7">4.7nF 50v</text>
<text x="54.3" y="87.8">ICSP</text>
<text x="217.2" y="88.2">R19</text>
<text x="217.3" y="91.4">10k</text>
<text x="121.7" y="107.2">1uF 63v</text>
<text x="121.7" y="104">C12</text>
<text x="157" y="107.2">100nF 50v</text>
<text x="157" y="104">C16</text>
<text x="206.9" y="111.4">22pF</text>
<text x="206.9" y="108.2">C17</text>
<text x="43.8" y="118.2">LED5</text>
<text x="58.9" y="117">R22</text>
<text x="59.1" y="120.2">1K</text>
<text x="201" y="125.2">Y1</text>
<text x="121.7" y="131.9">100nF 50v</text>
<text x="121.7" y="128.7">C13</text>
<text x="142.9" y="131.9">100nF 50v</text>
<text x="142.9" y="128.7">C14</text>
<text x="164" y="131.9">100nF 50v</text>
<text x="164" y="128.7">C15</text>
<text x="200.7" y="128.5">16MHz</text>
<text x="43.8" y="134.1">LED6</text>
<text x="58.9" y="132.9">R23</text>
<text x="59.2" y="135.8">330</text>
<text x="206.9" y="141">22pF</text>
<text x="206.9" y="144.3">C18</text>
<text x="306.9" y="151.7">J8B</text>
<text x="252.2" y="160.2">1uF 63v</text>
<text x="252.2" y="157">C19</text>
<text x="322.9" y="158.8">390k</text>
<text x="323.5" y="161.9">R17</text>
<text x="275.9" y="164.2">MB6S</text>
<text x="278.3" y="167.9">U5</text>
<text x="306.9" y="162.5">J7B</text>
<text x="337.1" y="164.1">R18</text>
<text x="339" y="167.2">47k</text>
<text x="118.4" y="171.1">CN2</text>
<text x="376.9" y="171.1">D5</text>
<text x="150.9" y="176.6">LED4</text>
<text x="189.5" y="174.6">RL1</text>
<text x="291.3" y="176.4">CN3</text>
<text x="377.2" y="174.3">1n4148</text>
<text x="167" y="183.6">D1</text>
<text x="167.3" y="180.4">1N4148</text>
<text x="319.4" y="185.2">100k</text>
<text x="335.3" y="185.2">100k</text>
<text x="150.1" y="190.7">R14</text>
<text x="150.4" y="187.5">1K</text>
<text x="320" y="188.4">R20</text>
<text x="335.9" y="188.4">R21</text>
<text x="350.3" y="197.2">10k</text>
<text x="350.3" y="194">RV1</text>
<text x="376.9" y="192.3">D4</text>
<text x="377.2" y="195.5">1n4148</text>
<text x="13.2" y="201.1">LED1</text>
<text x="50.3" y="201.1">LED2</text>
<text x="92.3" y="201.1">LED3</text>
<text x="391" y="208.1">D3</text>
<text x="18.9" y="215.2">R11</text>
<text x="55.7" y="215.2">R12</text>
<text x="98" y="215.2">R13</text>
<text x="305.4" y="213.4">CN4</text>
<text x="391.3" y="211.4">1n4148</text>
<text x="20.5" y="218.4">1K</text>
<text x="57.4" y="218.4">1K</text>
<text x="99.8" y="218.4">1K</text>
<text x="41.4" y="224">R3</text>
<text x="41.5" y="227.2">1k</text>
<text x="78.5" y="224">R5</text>
<text x="78.6" y="227.2">1k</text>
<text x="120.8" y="224">R7</text>
<text x="120.9" y="227.2">1k</text>
<text x="164.9" y="222.3">R9</text>
<text x="165" y="225.5">1k</text>
<text x="333.5" y="222.3">100k</text>
<text x="334.1" y="225.4">R16</text>
<text x="349.4" y="222.3">100k</text>
<text x="350" y="225.4">R15</text>
<text x="137.6" y="232.8">Q5</text>
<text x="15.9" y="234.6">Q2</text>
<text x="16" y="237.8">BC846</text>
<text x="52.9" y="234.6">Q3</text>
<text x="53.1" y="237.8">BC846</text>
<text x="95.2" y="234.6">Q4</text>
<text x="95.4" y="237.8">BC846</text>
<text x="137.8" y="236.1">BC846</text>
<text x="195.2" y="234.6">D6</text>
<text x="223" y="234.5">RL2</text>
<text x="364.4" y="238.1">RV2</text>
<text x="391" y="236.4">D2</text>
<text x="391.3" y="239.6">1n4148</text>
<text x="165" y="245.2">R10</text>
<text x="364.4" y="241.3">10k</text>
<text x="41.4" y="247">R4</text>
<text x="41.6" y="250.2">100k</text>
<text x="78.5" y="247">R6</text>
<text x="78.7" y="250.2">100k</text>
<text x="120.8" y="247">R8</text>
<text x="121" y="250.2">100k</text>
<text x="165.1" y="248.4">100k</text>
</g>
<g font-size="3.2">
<text x="15.6" y="29.9">1</text>
<text x="15.6" y="26.4">2</text>
<text x="258.9" y="88.5">3</text>
<text x="258.9" y="95.5">5</text>
<text x="262.4" y="90.2">GND</text>
<text x="262.4" y="97.3">GND</text>
<text x="365.4" y="122">GND</text>
<text x="374.1" y="120.2">21</text>
<text x="186.6" y="173.5" transform="rotate(-90 186.6 173.5)">1</text>
<text x="204.3" y="173.5" transform="rotate(-90 204.3 173.5)">2</text>
<text x="294.3" y="185.1">1</text>
<text x="294.3" y="181.6">2</text>
<text x="186.6" y="193.2" transform="rotate(-90 186.6 193.2)">4</text>
<text x="197.2" y="193.2" transform="rotate(-90 197.2 193.2)">5</text>
<text x="204.3" y="193.2" transform="rotate(-90 204.3 193.2)">3</text>
<text x="308.4" y="218.7">2</text>
<text x="308.4" y="222.2">1</text>
</g>
<g font-size="3.2" fill="#8d2323">
<text x="241" y="25">1</text>
<text x="246.2" y="26.4">VI</text>
<text x="260.6" y="26.4">VO</text>
<text x="268.5" y="25">2</text>
<text x="255.4" y="36.5" transform="rotate(-90 255.4 36.5)">3</text>
</g>
<g font-size="3.2" fill="#f00">
<text x="258.9" y="92">4</text>
<text x="262.4" y="93.8">VCC</text>
<text x="258.9" y="99.1">6</text>
<text x="262.4" y="100.8">VCC</text>
<text x="374.1" y="130.8">18</text>
<text x="363.9" y="132.6">AVCC</text>
</g>
<text font-size="2.8" x="252.9" y="31.3">GND</text>
<g font-size="2.5" fill="#00f">
<text x="17.6" y="37.7">Gnd-in</text>
<text x="234.1" y="167.5">Gnd-in</text>
</g>
<g font-size="2.1" fill="#a54b4b">
<text x="98.6" y="29.9">IN+</text>
<text x="120.7" y="29.9">OUT+</text>
<text x="98.6" y="37">IN-</text>
<text x="121.5" y="37">OUT-</text>
</g>
<g font-size="1.8" fill="#00f">
<text x="137.6" y="23.6">Calibra</text>
<text x="145.5" y="23.6">ao</text>
<text x="231.1" y="39.4">Baixa ESR</text>
</g>
<g font-size="1.8" fill="#a54b4b">
<text x="354" y="47.8" transform="rotate(-90 354 47.8)">C</text>
<text x="360.3" y="42" transform="rotate(-90 360.3 42)">R</text>
<text x="363.7" y="47.8" transform="rotate(-90 363.7 47.8)">A</text>
</g>
<g font-size="1.4" fill="#238d23">
<text x="199" y="122" transform="rotate(-90 199 122)">2</text>
<text x="199" y="126.9" transform="rotate(-90 199 126.9)">1</text>
</g>
</svg>
